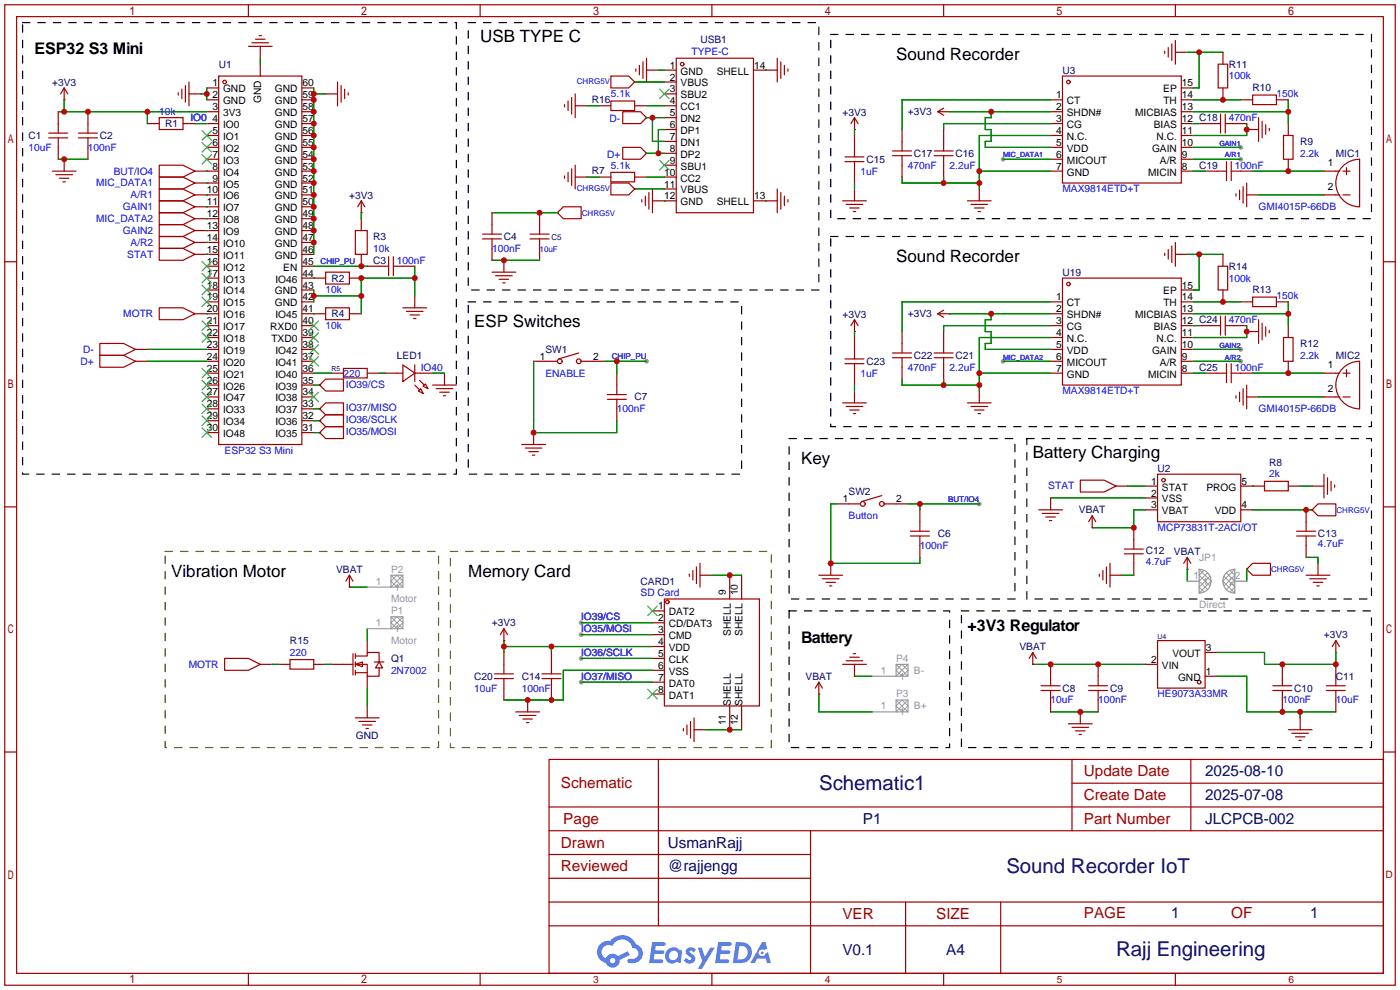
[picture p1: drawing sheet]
<svg xmlns="http://www.w3.org/2000/svg" width="299mm" height="212mm" viewBox="0 0 299 212" stroke-linecap="round" stroke-linejoin="round" font-family="sans-serif">
<g fill="#999">
<circle cx="265.2" cy="31.5" r=".51"/>
<circle cx="265.2" cy="34" r=".51"/>
<circle cx="214.4" cy="34" r=".51"/>
<circle cx="265.2" cy="74.7" r=".51"/>
<circle cx="265.2" cy="77.2" r=".51"/>
<circle cx="214.4" cy="77.2" r=".51"/>
<circle cx="124.2" cy="135.6" r=".51"/>
<circle cx="124.2" cy="140.7" r=".51"/>
<circle cx="124.2" cy="145.8" r=".51"/>
<circle cx="124.2" cy="133.1" r=".51"/>
<circle cx="138.2" cy="77.2" r=".51"/>
<circle cx="209.3" cy="107.7" r=".51"/>
</g>
<g fill="none" stroke="#a10000" stroke-width=".25">
<path d="M1 1h297.2v209.6h-297.2zM3.6 3.6h292.1v204.4h-292.1zM53.1 1v2.6M102.6 1v2.6M152.1 1v2.6M201.7 1v2.6M251.2 1v2.6M1 55.9h2.6M295.7 55.9h2.5M1 108.3h2.6M295.7 108.3h2.5M1 160.7h2.6"/>
<path d="M117.3 162.3h178.4v45.7h-178.4zM117.3 177.5h178.4M117.3 172.5h178.4M140.7 162.3v35.6M173.2 177.5v30.5M229.1 162.3v15.2M229.1 167.4h66.6M254.5 162.3v15.2M295.7 160.7h2.5M117.3 182.6h55.9M117.3 197.9h178.4M117.3 192.8h178.4"/>
<path d="M117.3 187.7h55.9M193.5 192.8v15.2M213.9 192.8v15.2M53.1 208v2.6M102.6 208v2.6M152.1 208v2.6M201.7 208v2.6M251.2 208v2.6"/>
</g>
<g fill="#5487ff">
<path d="M146.9 202.7a1.3 1.3 0 0 1 1.8 .3l-.4 .6a.54 .54 0 0 0-.9-.2l.1 .2a1.34 1.34 0 0 1 1 1.8 1.47 1.47 0 0 1-2.4-.1l.5-.6 .8 .5a.31 .31 0 0 0 .4-.3 .31 .31 0 0 0-.3-.4 1.12 1.12 0 0 1-.6-1.8z"/>
<path d="M149.1 202.5h.9l.6 2 1.2-2h.9l-2.7 4.6h-.9l1-1.7z"/>
<path d="M139.4 201.4h1.6a1.31 1.31 0 0 1 1.2 .2 .4 .4 0 0 1-.3 .5l-1.8 .1-.1 .9h1.6a.4 .4 0 0 1 .4 .4 .4 .4 0 0 1-.4 .4h-1.7l-.2 1.2h1.4a.46 .46 0 0 1 .5 0 .46 .46 0 0 1 .1 .5l-.3 .2h-2.7z"/>
<path d="M153.5 201.4h1.6a1.32 1.32 0 0 1 1.2 .2 .39 .39 0 0 1-.3 .5l-1.8 .1-.1 .9h1.7a.4 .4 0 0 1 .3 .4 .4 .4 0 0 1-.4 .4h-1.7l-.2 1.2h1.4a.46 .46 0 0 1 .5 0 .46 .46 0 0 1 .1 .5l-.3 .2h-2.7z"/>
<path d="M162.9 201.4h.7l.4 1.3-.7 .4a.75 .75 0 0 0-1.1 .3 .75 .75 0 0 0 .5 1 .75 .75 0 0 0 .9-.7l.5-.2 .7 2.3h-.9l-.2-.9h-1.9l-.5 .9h-.9z"/>
<path d="M157.3 201.4l-.7 4.4h1.5a2.27 2.27 0 0 0 2.6-2.2 2.27 2.27 0 0 0-2.7-2.2zM158 202.1a1.5 1.5 0 0 1 1.8 1.6 1.5 1.5 0 0 1-1.9 1.4h-.3z"/>
<path d="M142.7 203a1.6 1.6 0 0 0-.3 2.3 1.6 1.6 0 0 0 2.3 .2l.8 .3 .3-2.4-.2-.3-.4-.1a1.58 1.58 0 0 0-2.5 0zM143.3 203.5a.98 .98 0 0 1 1.6 .4 .98 .98 0 0 1-1.1 1.3 .94 .94 0 0 1-.8-.7 .94 .94 0 0 1 .3-1z"/>
<path d="M128.3 201.8a2.37 2.37 0 0 0 1.2 4 1.54 1.54 0 0 0 1.7 1 1.54 1.54 0 0 0 1.3-1.6l2.1-1.1-.5-.8-2 1a1.57 1.57 0 0 0-2.6 .5 1.5 1.5 0 0 1-.8-2.1 1.5 1.5 0 0 1 2.2-.5 2.23 2.23 0 0 1 2.3-1.4 2.23 2.23 0 0 1 2 1.8 1.16 1.16 0 0 1 1.2 1.1 1.16 1.16 0 0 1-1.1 1.2h-.6a.47 .47 0 0 0-.6 .4 .47 .47 0 0 0 .4 .5 2.17 2.17 0 0 0 2.5-.9 2.17 2.17 0 0 0-.3-2.7l-.8-.4a3.2 3.2 0 0 0-5.5-.7l-1.1 .1zM130.4 205.3a.58 .58 0 0 1 1.1 0 .58 .58 0 0 1-1.1 0z"/>
<circle cx="162.9" cy="203.6" r=".28"/>
</g>
<g fill="none" stroke="#a10000" stroke-width=".25">
<path d="M13.7 18.8l-.7 1.3M13.7 18.8v2.5M13.7 18.8l.8 1.3M38.1 19.8v.5M38.9 19.1v2M39.6 18.3v3.5M40.4 17.5v5.1M44.2 18.8h2.5M46.7 16.3h17.8v78.7h-17.8zM53.1 9.9h5.1M53.8 9.1h3.6M54.6 8.4h2"/>
<path d="M55.4 7.6h.5M55.6 9.9v2.5M55.6 13.7v2.6M64.5 18.8h2.6M72.1 17.5v5.1M72.9 18.3v3.5M73.7 19.1v2M74.4 19.8v.5M130.6 16.3h3.8l1.2 1.2-1.2 1.3h-3.8zM135.6 17.5h.1M135.9 14.7v.5M136.7 14v2"/>
<path d="M137.4 13.2v3.6M138.2 15h2.5M138.2 12.4v5.1M142 15h2.5M142 17.5h2.5M144.5 12.4h16.5v33.1h-16.5zM161 15h5.1M166.1 12.4v5.1M166.9 13.2v3.6M167.6 14v2M168.4 14.7v.5M227.1 16.3h25.4v22.8h-25.4z"/>
<path d="M248.9 10.9v.5M249.7 10.2v2M250.4 9.4v3.6M251.2 11.2h2.5M251.2 8.6v5.1M252.5 18.8h2.5M260.3 13.7h2.1v5.1h-2.1zM261.4 11.2v2.5M261.4 18.8v2.5M10.4 29.5h4.1M10.4 28.4h4.1M11.2 36.6h5.1"/>
<path d="M11.9 37.3h3.6M12.4 23.9v4.5M12.4 29.5v4.5M12.7 38.1h2M13.5 38.9h.5M13.7 21.3h.1M13.7 34v2.6M16.8 29.5h4M16.8 28.4h4M18.8 23.9v4.5M18.8 29.5v4.5M31.5 26.4h2.5"/>
<path d="M34 25.1h5.1v2.6h-5.1zM34 35.3h5.1l2.6 1.3-2.6 1.2h-5.1zM34 37.8h5.1l2.6 1.3-2.6 1.3h-5.1zM39.1 26.4h2.6M40.4 20.1h2.5M41.7 36.6h5M41.7 39.1h5M44.2 21.3h2.5M44.2 23.9h2.5M44.2 26.4h2.5M44.2 29h2.5M44.2 31.5h2.5"/>
<path d="M44.2 34h2.5M64.5 21.3h2.6M64.5 23.9h2.6M64.5 26.4h2.6M64.5 29h2.6M64.5 31.5h2.6M64.5 34h2.6M64.5 36.6h2.6M64.5 39.1h2.6M69.6 20.1h2.5M120.6 22.4v.5M120.6 37.6v.5"/>
<path d="M121.4 21.6v2M121.4 36.8v2.1M122.2 20.8v3.6M122.2 36.1v3.5M122.9 22.6h2.6M122.9 37.8h2.6M122.9 20.1v5M122.9 35.3v5.1M128 22.6h2.6M128 37.8h2.6M130.6 21.6h5v2h-5zM130.6 36.8h5v2.1h-5z"/>
<path d="M130.6 39.1h3.8l1.2 1.3-1.2 1.3h-3.8zM133.1 31.5h3.8l1.3 1.3-1.3 1.2h-3.8zM133.1 23.9h3.8l1.3 1.2-1.3 1.3h-3.8zM135.6 22.6h2.6M135.6 37.8h2.6M138.2 32.8h.1M138.2 25.1h.1M142 20.1h2.5M142 27.7h2.5M142 22.6h2.5M142 25.1h2.5M142 30.2h2.5"/>
<path d="M142 32.8h2.5M142 35.3h2.5M142 37.8h2.5M180.6 33.5h4.1M180.6 34.5h4.1M182.6 27.7h.1M182.6 25.1v2.6M182.6 29v4.5M182.6 34.5v4.6M182.6 25.1l-.7 1.3M182.6 25.1l.8 1.3M190.8 33.3h4"/>
<path d="M190.8 32.3h4M192.8 27.7v4.6M192.8 33.3v4.5M199.6 33.3h4.1M199.6 32.3h4.1M200.4 23.9h2.5M200.4 23.9l1.3 .7M201.7 23.1l-1.3 .8M201.7 27.7v4.6M201.7 33.3v4.5M202.9 23.9h.1M224.5 21.3h2.6"/>
<path d="M224.5 23.9h2.6M224.5 26.4h2.6M224.5 29h2.6M224.5 31.5h2.6M224.5 34h2.6M224.5 36.6h2.6M252.5 21.3h2.5M252.5 23.9h2.5M252.5 26.4h2.5M252.5 29h2.5M252.5 31.5h2.5M252.5 34h2.5"/>
<path d="M252.5 36.6h2.5M256.3 26.4h4.6M257.6 36.6h4.5M260.9 24.4v4M261.9 26.4h4.5M261.9 24.4v4M262.1 34.5v4.1M263.1 36.6h4.6M263.1 34.5v4.1M265.2 21.3h2.5M265.7 39.9v3.5M266.4 27.7h2.6"/>
<path d="M266.4 39.1v5.1M267.7 20.3h5.1v2.1h-5.1zM269 25.1v5.1M269.7 25.9v3.6M270.5 26.7v2M271.3 27.4v.5M272.8 21.3h2.5M274.3 29h2.1v5h-2.1zM275.3 26.4v2.6M275.3 34v2.6M283 36.6h3.3M287 36.6h1.5"/>
<path d="M287.3 35.2a5.1 5.1 0 0 1 3.3-1.2v10.2a5.1 5.1 0 0 1-4.8-3.3 5.1 5.1 0 0 1 1.5-5.7zM287.8 35.8v1.5M34 48h5.1l2.6 1.3-2.6 1.2h-5.1zM34 50.5h5.1l2.6 1.3-2.6 1.3h-5.1zM34 45.5h5.1l2.6 1.2-2.6 1.3h-5.1zM34 53.1h5.1l2.6 1.3-2.6 1.2h-5.1zM34 42.9h5.1l2.6 1.3-2.6 1.3h-5.1zM34 40.4h5.1l2.6 1.3-2.6 1.2h-5.1zM41.7 41.7h5M41.7 44.2h5M41.7 46.7h5M41.7 49.3h5"/>
<path d="M41.7 51.8h5M41.7 54.4h5M44.2 56.9h2.5M44.2 59.4h2.5M64.5 41.7h2.6M64.5 44.2h2.6M64.5 46.7h2.6M64.5 49.3h2.6M64.5 51.8h2.6M64.5 54.4h2.6M64.5 56.9h2.6M64.5 59.4h5.1"/>
<path d="M69.6 58.2h5.1v2.5h-5.1zM74.7 59.4h2.5M75.9 49.3h2.6v5.1h-2.6zM77.2 45.5h.1M77.2 42.9l-.7 1.3M77.2 42.9v2.6M77.2 46.7v2.6M77.2 54.4v2.5M77.2 42.9l.8 1.3M78.5 56.9h4.6M83.1 54.9v4M84.1 56.9h4.5"/>
<path d="M84.1 54.9v4M103.1 51.1h4.1M103.1 50h4.1M105.2 58.2h5M105.2 45.5v4.5M105.2 51.1v4.5M105.9 58.9h3.6M106.7 59.7h2M107.7 55.6v2.6M113.3 51.1h4M113.3 50h4M115.3 45.5v4.5"/>
<path d="M115.3 51.1v4.5M119.1 45.5l1.3-1.3h3.8v2.5h-3.8zM119.1 45.5h.1M135.6 40.4h.1M137.2 42.7v.5M137.9 41.9v2M138.7 41.1v3.6M139.4 42.9h5.1M139.4 40.4v5.1M142 40.4h2.5M161 42.9h5.1M166.1 40.4v5.1"/>
<path d="M166.9 41.1v3.6M167.6 41.9v2M168.4 42.7v.5M180.1 42.9h5.1M180.8 43.7h3.6M181.6 44.4h2M182.4 45.2h.5M182.6 40.4v2.5M206.8 42.9h5M207.5 43.7h3.6M208.3 44.4h2M209 45.2h.5"/>
<path d="M209.3 40.4v2.5M227.1 59.4h25.4v22.9h-25.4zM248.9 54.1v.5M249.7 53.3v2.1M250.4 52.6v3.5M251.2 54.4h2.5M251.2 51.8v5.1M260.3 56.9h2.1v5.1h-2.1zM261.4 54.4v2.5M264.2 41.4v.5M264.9 40.6v2.1M266.4 41.7h2.6"/>
<path d="M283 41.7h3.3M287 41.7h1.5M21.3 75.9h5.1l2.6 1.3-2.6 1.3h-5.1zM21.3 73.4h5.1l2.6 1.3-2.6 1.2h-5.1zM29 74.7h2.5M29 77.2h2.5M34 65.8h5.1l2.6 1.3-2.6 1.2h-5.1zM41.7 67.1h5M44.2 62h2.5M44.2 64.5h2.5M44.2 69.6h2.5M44.2 72.1h2.5"/>
<path d="M44.2 74.7h2.5M44.2 77.2h2.5M44.2 79.8h2.5M64.5 62h2.6M64.5 64.5h2.6M64.5 67.1h5.1M64.5 69.6h2.6M64.5 72.1h2.6M64.5 74.7h2.6M64.5 77.2h2.6M64.5 79.8h2.6M69.6 65.8h5.1v2.5h-5.1z"/>
<path d="M70.9 79.8h2.5M73.4 78.7h5.1v2.1h-5.1zM74.7 67.1h2.5M78.5 79.8h2.5M82.3 79.8h3.8M86.1 78l2.5 1.8-2.5 1.7zM86.1 65.8h5.1M86.9 66.5h3.5M87.6 67.3h2.1M88.4 68.1h.5M88.6 79.8h3.9M88.6 63.2v2.6"/>
<path d="M88.6 78v3.5M95 79.8v2.5M107.4 60.5h.5M114 77.2h5.1M123.7 75.4l-4.3 1.3M124.2 77.2h5.1M131.8 79.8v4.5M180.6 76.7h4.1M180.6 77.7h4.1M182.6 70.9h.1M182.6 68.3v2.6M182.6 72.1v4.6"/>
<path d="M182.6 77.7v4.6M182.6 68.3l-.7 1.3M182.6 68.3l.8 1.3M190.8 76.5h4M190.8 75.4h4M192.8 70.9v4.5M192.8 76.5v4.5M199.6 76.5h4.1M199.6 75.4h4.1M200.4 67.1h2.5M200.4 67.1l1.3 .7M201.7 70.9v4.5"/>
<path d="M201.7 76.5v4.5M201.7 66.3l-1.3 .8M202.9 67.1h.1M224.5 64.5h2.6M224.5 67.1h2.6M224.5 69.6h2.6M224.5 72.1h2.6M224.5 74.7h2.6M224.5 77.2h2.6M224.5 79.8h2.6M252.5 62h2.5M252.5 64.5h2.5"/>
<path d="M252.5 67.1h2.5M252.5 69.6h2.5M252.5 72.1h2.5M252.5 74.7h2.5M252.5 77.2h2.5M252.5 79.8h2.5M256.3 69.6h4.6M257.6 79.8h4.5M260.9 67.6v4M261.4 62v2.5M261.9 69.6h4.5M261.9 67.6v4"/>
<path d="M262.1 77.7v4.1M263.1 79.8h4.6M263.1 77.7v4.1M265.2 64.5h2.5M266.4 70.9h2.6M267.7 63.5h5.1v2h-5.1zM269 68.3v5.1M269.7 69.1v3.5M270.5 69.8v2.1M271.3 70.6v.5M272.8 64.5h2.5M274.3 72.1h2.1v5.1h-2.1z"/>
<path d="M275.3 69.6v2.5M275.3 77.2v2.6M283 79.8h3.3M287 79.8h1.5M287.3 78.4a5.1 5.1 0 0 1 3.3-1.2v10.2a5.1 5.1 0 0 1-4.8-3.4 5.1 5.1 0 0 1 1.5-5.6zM287.8 79v1.5M44.2 82.3h2.5M44.2 84.8h2.5M44.2 87.4h2.5M44.2 89.9h2.5M44.2 92.5h2.5M64.5 82.3h2.6"/>
<path d="M64.5 84.8h2.6M64.5 87.4h2.6M64.5 89.9h2.6M64.5 92.5h2.6M68.3 82.3l1.3-1.3h3.8v2.6h-3.8zM68.3 82.3h.1M68.3 92.5l1.3-1.3h3.8v2.5h-3.8zM68.3 92.5h.1M68.3 89.9l1.3-1.3h3.8v2.6h-3.8zM68.3 89.9h.1M68.3 87.4l1.3-1.3h3.8v2.5h-3.8zM68.3 87.4h.1"/>
<path d="M88.6 82.3l1.1 1M89.4 83.6l.5-.5 .5 1zM89.7 81.3l1 1M90.4 82.5l.5-.5 .5 1.1zM92.5 82.3h5M93.2 83.1h3.6M94 83.8h2M94.7 84.6h.5M111.5 95h5.1M112.3 95.8h3.5M113 96.5h2.1M113.8 97.3h.5"/>
<path d="M114 92.5v2.5M129.8 85.3h4.1M129.8 84.3h4.1M131.8 85.3v4.6M180.1 86.1h5.1M180.8 86.9h3.6M181.6 87.6h2M182.4 88.4h.5M182.6 83.6v2.5M206.8 86.1h5M207.5 86.9h3.6M208.3 87.6h2"/>
<path d="M209 88.4h.5M209.3 83.6v2.5M264.2 84.6v.5M264.9 83.8v2.1M265.7 83.1v3.5M266.4 84.8h2.6M266.4 82.3v5.1M283 84.8h3.3M287 84.8h1.5M178.8 107.7h5.1M188.5 105.9l-4.4 1.3M189 107.7h5.1"/>
<path d="M194.6 114.6h4M194.6 113.5h4M196.6 109v4.5M196.6 114.6v4.5M222 109h5.1M222.8 109.7h3.5M223.5 110.5h2.1M224.3 111.3h.5M224.5 106.4v2.6M230.9 102.6h5.1l2.5 1.3-2.5 1.3h-5.1zM233.4 112.8h.1M233.4 110.2l-.7 1.3"/>
<path d="M233.4 110.2v2.6M233.4 110.2l.8 1.3M238.5 103.9h2.5M240.3 118.4h4M240.3 117.3h4M242.3 112.8v4.5M242.3 118.4v4.5M244.9 103.9h2.5M244.9 106.4h2.5M244.9 109h2.5M247.4 101.3h17.8v10.2h-17.8zM253.7 119.1l-.7 1.3"/>
<path d="M253.7 119.1v2.6M253.7 119.1l.8 1.3M265.2 103.9h5.1M265.2 109h2.5M270.3 102.9h5v2h-5zM275.3 103.9h2.6M277.1 114.6h4.1M277.1 113.5h4.1M279.1 109v4.5M279.1 114.6v4.5M280.4 109h.1M280.4 103.9h2.6"/>
<path d="M281.7 107.7h3.8v2.5h-3.8l-1.3-1.2zM283 101.3v5.1M283.7 102.1v3.6M284.5 102.9v2M285.2 103.6v.5M74.7 125.5h.1M74.7 122.9l-.8 1.3M74.7 122.9v2.6M74.7 122.9l.7 1.3M75.4 139.7v4.6M75.9 139.7v1M78.5 136.9v2.5"/>
<path d="M107.7 136.9h.1M107.7 134.4v2.5M107.7 139.4v4.6M107.7 134.4l-.8 1.2M107.7 134.4l.8 1.2M117.9 139.4v4.6M139.4 130.6h2.6M139.4 133.1h2.6M139.4 135.6h2.6M139.4 138.2h2.6M142 128h20.3v22.9h-20.3zM147.3 122.7v.5"/>
<path d="M148.1 121.9v2.1M148.8 121.2v3.5M149.6 122.9h2.5M149.6 120.4v5.1M156 122.9v5.1M158.5 122.9v5.1M175 122.9h5.1M175.8 123.7h3.5M176.5 124.5h2.1M177.3 125.2h.5M177.5 120.4v2.5M182.4 139.7h.5"/>
<path d="M220.7 139.4l-.7 1.3M220.7 139.4v2.6M220.7 139.4l.8 1.3M234.9 122.7v.5M235.7 121.9v2.1M236.5 121.2v3.5M237.2 122.9h2.6M237.2 120.4v5.1M247.4 136.9h10.2v10.2h-10.2zM253.7 121.7h.1M257.6 139.4h2.5M266.4 121.7h.1"/>
<path d="M267.7 120.4h3.8v2.5h-3.8l-1.3-1.2zM279.1 122.9h5.1M279.9 123.7h3.6M280.7 124.5h2M281.4 125.2h.5M281.7 120.4v2.5M285.5 139.4h.1M285.5 136.9l-.8 1.3M285.5 136.9v2.5M285.5 136.9l.8 1.3M48 140.7h5.1l2.5 1.3-2.5 1.3h-5.1zM55.6 142h2.6"/>
<path d="M59.4 142h2.6M62 141h5.1v2h-5.1zM67.1 142h2.5M70.9 142h4.5M75.9 142l1.6-.5v1zM75.9 140.2h2.6v-.8h2.5v2.1M75.9 142h2.6v2.5h2.5v-1.8M75.9 143.8h2.6M75.9 141.5v1M75.9 143.3v1M75.9 153.4h5.1M76.7 154.2h3.6"/>
<path d="M77.5 154.9h2M78.2 155.7h.5M78.5 144.5v2.6M78.5 150.9v2.5M80 141.5h2M81 141.5l.8 1.2h-1.5zM105.7 144h4M105.7 145h4M107.7 145v4.6M110.2 152.1h5.1M111 152.9h3.6M111.8 153.7h2"/>
<path d="M112.5 154.4h.5M112.8 149.6v2.5M115.8 144h4.1M115.8 145h4.1M117.9 145v4.6M139.4 140.7h2.6M139.4 143.3h2.6M139.4 145.8h2.6M139.4 148.3h2.6M146 155.7v.5M146.8 154.9v2.1M147.6 154.2v3.5"/>
<path d="M148.3 156h2.6M148.3 153.4v5.1M156 150.9v5.1M158.5 150.9v5.1M175 148.3h.1M175 145.8l-.8 1.3M175 145.8v2.5M175 145.8l.8 1.3M180.1 142h5.1M180.8 141.2h3.6M181.6 140.5h2M182.6 142v2.5"/>
<path d="M220.7 142h.1M222.5 147.6h4.1M222.5 146.6h4.1M224.5 142v4.6M224.5 147.6v4.5M228.3 154.7h5.1M229.1 155.4h3.6M229.9 156.2h2M230.6 157h.5M230.9 152.1v2.6M232.7 147.6h4M232.7 146.6h4"/>
<path d="M234.7 142v4.6M234.7 147.6v4.5M244.9 142h2.5M257.6 144.5h2.5M272 147.6h4.1M272 146.6h4.1M274.1 142v4.6M274.1 147.6v4.5M275.3 156h5.1M276.1 156.7h3.6M276.9 157.5h2M277.6 158.2h.5"/>
<path d="M277.9 153.4v2.6M283.5 147.6h4M283.5 146.6h4M285.5 142v4.6M285.5 147.6v4.5"/>
<circle cx="48" cy="17.5" r=".38"/>
<circle cx="145.8" cy="13.7" r=".38"/>
<circle cx="228.3" cy="17.5" r=".38"/>
<circle cx="119.6" cy="77.2" r=".51"/>
<circle cx="123.7" cy="77.2" r=".51"/>
<circle cx="228.3" cy="60.7" r=".38"/>
<circle cx="184.4" cy="107.7" r=".51"/>
<circle cx="188.5" cy="107.7" r=".51"/>
<circle cx="248.7" cy="102.6" r=".38"/>
<circle cx="142.6" cy="128.7" r=".38"/>
<circle cx="256.3" cy="145.8" r=".38"/>
</g>
<g fill="none" stroke="#3c3" stroke-width=".25">
<path d="M141 19.1l2 2M143 19.1l-2 2M43.2 27.9l2 2.1M43.2 30.5l2 2M43.2 33l2 2.1M45.2 27.9l-2 2.1M45.2 30.5l-2 2M45.2 33l-2 2.1M141 34.3l2 2M143 34.3l-2 2M43.2 55.9l2 2M43.2 58.4l2 2.1"/>
<path d="M45.2 55.9l-2 2M45.2 58.4l-2 2.1M43.2 61l2 2M43.2 63.5l2 2M43.2 68.6l2 2M43.2 71.1l2 2.1M43.2 78.7l2 2.1M45.2 61l-2 2M45.2 63.5l-2 2M45.2 68.6l-2 2M45.2 71.1l-2 2.1M45.2 78.7l-2 2.1"/>
<path d="M66 76.2l2.1 2M66 73.7l2.1 2M66 71.1l2.1 2.1M66 68.6l2.1 2M68.1 68.6l-2.1 2M68.1 76.2l-2.1 2M68.1 73.7l-2.1 2M68.1 71.1l-2.1 2.1M43.2 81.3l2 2M43.2 83.8l2 2.1M43.2 86.4l2 2M43.2 88.9l2 2"/>
<path d="M43.2 91.4l2 2.1M45.2 81.3l-2 2M45.2 83.8l-2 2.1M45.2 86.4l-2 2M45.2 88.9l-2 2M45.2 91.4l-2 2.1M66 83.8l2.1 2.1M68.1 83.8l-2.1 2.1M138.4 129.5l2.1 2.1M140.5 129.5l-2.1 2.1M138.4 147.3l2.1 2.1M140.5 147.3l-2.1 2.1"/>
</g>
<g fill="none" stroke="#008700" stroke-width=".25">
<path d="M44.2 18.8v2.5M55.6 12.4v1.3M67.1 18.8v35.6M135.6 17.5h6.4M140.7 15h1.3M163.6 15h.1M253.7 11.2h7.7M256.3 11.2v7.6h-1.3M12.4 23.9h31.8M12.4 34h6.4M13.7 21.3v2.6M31.5 23.9v2.5"/>
<path d="M41.7 26.4h2.5M42.9 20.1h1.3M44.2 36.6h.1M44.2 39.1h.1M67.1 20.1h2.5M125.5 22.6h2.5M125.5 37.8h2.5M138.2 25.1h3.8M138.2 32.8h3.8M138.2 22.6h3.8M138.2 37.8h3.8M139.4 25.1v5.1h2.6"/>
<path d="M142 27.7h-1.3v5.1M182.6 27.7v1.3M182.6 39.1v1.3M192.8 37.8v1.3h16.5M201.7 37.8v1.3M202.9 23.9h21.6M209.3 36.6h15.2M211.8 23.9v1.2h-1.2v2.6h1.2v2.5h-1.2v1.3h13.9M214.4 34h10.1M224.5 26.4h-22.8v1.3M224.5 29h-15.2v11.4M224.5 21.3h-31.7v6.4"/>
<path d="M255 23.9h20.3M255 34h10.2M255 26.4h1.3M255 36.6h2.6M255 31.5h10.2M255 21.3h10.2M266.4 26.4v2.6h-11.4M267.7 36.6h15.3M275.3 21.3v5.1M44.2 51.8h.1M44.2 49.3h.1M44.2 46.7h.1"/>
<path d="M44.2 54.4h.1M44.2 41.7h.1M44.2 44.2h.1M67.1 59.4h.1M67.1 56.9h11.4M77.2 45.5v1.2M88.6 59.4h-11.4v7.7M88.6 56.9v6.3M105.2 45.5h13.9M105.2 55.6h10.1M135.6 40.4h6.4M142 42.9h.1"/>
<path d="M163.6 42.9h.1M253.7 54.4h7.7M256.3 54.4v7.6h-1.3M269 41.7h14M31.5 77.2h12.7M31.5 74.7h12.7M44.2 67.1h.1M67.1 67.1h.1M67.1 62v2.5M67.1 63.2h10.1M67.1 79.8h3.8M81 79.8h1.3"/>
<path d="M92.5 79.8h2.5M114 77.2v15.3h17.8v-2.6M129.3 77.2h8.9M131.8 77.2v2.6M182.6 70.9v1.2M202.9 67.1h21.6M209.3 79.8h15.2M211.8 67.1v1.2h-1.2v2.6h1.2v2.5h-1.2v1.3h13.9M214.4 77.2h10.1M224.5 72.1h-15.2v11.5M224.5 69.6h-22.8v1.3M224.5 64.5h-31.7v6.4"/>
<path d="M255 77.2h10.2M255 74.7h10.2M255 79.8h2.6M255 67.1h20.3M255 69.6h1.3M255 64.5h10.2M266.4 69.6v2.5h-11.4M267.7 79.8h15.3M275.3 64.5v5.1M67.1 92.5h1.2M67.1 89.9h1.2M67.1 87.4h1.2"/>
<path d="M67.1 82.3h1.2M182.6 82.3v1.3M192.8 81v1.3h16.5M201.7 81v1.3M269 84.8h14M178.8 107.7h-1.3v12.7h19.1v-1.3M194.1 107.7h15.2M196.6 107.7v1.3M224.5 106.4h20.4M241 103.9h3.9M244.9 109h-2.6v3.8h-8.9M267.7 103.9h.1"/>
<path d="M267.7 109h12.7M277.9 103.9h2.5M279.1 119.1h2.6v1.3M74.7 125.5h3.8M78.5 134.4v2.5M107.7 138.2h31.7M107.7 136.9v2.5M117.9 138.2v1.2M124.2 135.6h15.2M124.2 133.1h15.2M152.1 122.9h6.4M239.8 122.9h2.5"/>
<path d="M253.7 121.7v2.5M260.1 139.4h10.2v2.6h15.2v-2.6M266.4 121.7v2.5M58.2 142h1.2M69.6 142h1.3M78.5 147.1v3.8M124.2 140.7h15.2M124.2 145.8h15.2M139.4 143.3h-19v6.3h-12.7M150.9 156h7.6M175 148.3v3.8h11.4M182.6 144.5h3.8"/>
<path d="M220.7 142h24.2M224.5 152.1h10.2M260.1 144.5h6.3v7.6h19.1M277.9 152.1v1.3"/>
</g>
<path d="M4.8 4.8h92.7v96.5h-92.7zM100.1 4.8h74.9v57.2h-74.9zM177.5 7.4h115.6v39.3h-115.6zM177.5 50.5h115.6v40.7h-115.6zM100.1 64.5h58.4v36.8h-58.4zM168.7 93.7h48.2v34.3h-48.2zM219.5 93.7h73.6v34.3h-73.6zM168.7 130.6h34.2v29.2h-34.2zM205.5 130.6h87.6v29.2h-87.6z" fill="none" stroke="#000" stroke-width=".25" stroke-dasharray="1.5 1.8"/>
<path d="M35.3 117.9h58.4v41.9h-58.4zM96.3 117.9h68.5v41.9h-68.5z" fill="none" stroke="#660" stroke-width=".25" stroke-dasharray="1.5 1.8"/>
<g fill="none" stroke="#999" stroke-width=".21">
<path d="M83.6 131.8l2.5 2.6M83.6 122.9l2.5 2.6M84.8 131.8l1.3 1.3-1.3 1.3-1.2-1.3zM84.8 122.9l1.3 1.3-1.3 1.3-1.2-1.3zM86.1 131.8l-2.5 2.6M86.1 122.9l-2.5 2.6M256.3 121.7l2.5 2.5-2.5 2.5M257.3 121.9l-1 1 2.3 2.4M258.1 122.4l-1.8 1.8 1.8 1.8M258.6 123.2l-2.3 2.3 1 1M261.6 123.2l2.3 2.3-1 1M262.1 122.4l1.8 1.8-1.8 1.8"/>
<path d="M262.9 121.9l1 1-2.3 2.4M263.9 121.7l-2.5 2.5 2.5 2.5M191.5 149.6l2.6 2.5M191.5 142l2.6 2.5M192.8 149.6l1.3 1.3-1.3 1.2-1.3-1.2zM192.8 142l1.3 1.3-1.3 1.2-1.3-1.2zM194.1 149.6l-2.6 2.5M194.1 142l-2.6 2.5"/>
</g>
<path d="M78.5 134.4h5.1M78.5 125.5h5.1M83.6 131.8h2.5v2.6h-2.5zM83.6 122.9h2.5v2.6h-2.5zM253.7 124.2h2.6M256.3 121.7a2.54 2.54 0 0 1 2.5 2.5 2.54 2.54 0 0 1-2.5 2.5zM262.3 122.2l1-.5h.6v5a2.54 2.54 0 0 1-2.4-1.7 2.54 2.54 0 0 1 .8-2.8zM263.9 124.2h2.5M186.4 152.1h5.1M186.4 144.5h5.1M191.5 149.6h2.6v2.5h-2.6zM191.5 142h2.6v2.5h-2.6z" fill="none" stroke="#999" stroke-width=".25"/>
<g fill="#c00">
<circle cx="67.1" cy="51.8" r=".63"/>
<circle cx="67.1" cy="49.3" r=".63"/>
<circle cx="67.1" cy="46.7" r=".63"/>
<circle cx="67.1" cy="44.2" r=".63"/>
<circle cx="67.1" cy="41.7" r=".63"/>
<circle cx="67.1" cy="39.1" r=".63"/>
<circle cx="67.1" cy="36.6" r=".63"/>
<circle cx="67.1" cy="34" r=".63"/>
<circle cx="67.1" cy="31.5" r=".63"/>
<circle cx="67.1" cy="29" r=".63"/>
<circle cx="67.1" cy="26.4" r=".63"/>
<circle cx="67.1" cy="23.9" r=".63"/>
<circle cx="67.1" cy="21.3" r=".63"/>
<circle cx="67.1" cy="20.1" r=".63"/>
<circle cx="44.2" cy="20.1" r=".63"/>
<circle cx="31.5" cy="23.9" r=".63"/>
<circle cx="18.8" cy="23.9" r=".63"/>
<circle cx="13.7" cy="23.9" r=".63"/>
<circle cx="13.7" cy="34" r=".63"/>
<circle cx="77.2" cy="56.9" r=".63"/>
<circle cx="67.1" cy="63.2" r=".63"/>
<circle cx="77.2" cy="63.2" r=".63"/>
<circle cx="77.2" cy="59.4" r=".63"/>
<circle cx="88.6" cy="59.4" r=".63"/>
<circle cx="279.1" cy="109" r=".63"/>
<circle cx="242.3" cy="112.8" r=".63"/>
<circle cx="285.5" cy="142" r=".63"/>
<circle cx="274.1" cy="142" r=".63"/>
<circle cx="277.9" cy="152.1" r=".63"/>
<circle cx="274.1" cy="152.1" r=".63"/>
<circle cx="230.9" cy="152.1" r=".63"/>
<circle cx="234.7" cy="142" r=".63"/>
<circle cx="224.5" cy="142" r=".63"/>
<circle cx="256.3" cy="11.2" r=".63"/>
<circle cx="266.4" cy="27.7" r=".63"/>
<circle cx="209.3" cy="36.6" r=".63"/>
<circle cx="209.3" cy="39.1" r=".63"/>
<circle cx="201.7" cy="39.1" r=".63"/>
<circle cx="115.3" cy="45.5" r=".63"/>
<circle cx="107.7" cy="55.6" r=".63"/>
<circle cx="211.8" cy="23.9" r=".63"/>
<circle cx="275.3" cy="36.6" r=".63"/>
<circle cx="275.3" cy="23.9" r=".63"/>
<circle cx="261.4" cy="21.3" r=".63"/>
<circle cx="256.3" cy="54.4" r=".63"/>
<circle cx="266.4" cy="70.9" r=".63"/>
<circle cx="209.3" cy="79.8" r=".63"/>
<circle cx="209.3" cy="82.3" r=".63"/>
<circle cx="201.7" cy="82.3" r=".63"/>
<circle cx="211.8" cy="67.1" r=".63"/>
<circle cx="275.3" cy="79.8" r=".63"/>
<circle cx="275.3" cy="67.1" r=".63"/>
<circle cx="261.4" cy="64.5" r=".63"/>
<circle cx="112.8" cy="149.6" r=".63"/>
<circle cx="117.9" cy="149.6" r=".63"/>
<circle cx="117.9" cy="138.2" r=".63"/>
<circle cx="107.7" cy="138.2" r=".63"/>
<circle cx="156" cy="156" r=".63"/>
<circle cx="156" cy="122.9" r=".63"/>
<circle cx="114" cy="92.5" r=".63"/>
<circle cx="131.8" cy="77.2" r=".63"/>
<circle cx="177.5" cy="120.4" r=".63"/>
<circle cx="196.6" cy="107.7" r=".63"/>
<circle cx="139.4" cy="25.1" r=".63"/>
<circle cx="140.7" cy="32.8" r=".63"/>
</g>
<g font-size="4.4" fill="#000080">
<text x="175.1" y="168.8">Schematic1</text>
<text x="215.1" y="186.6">Sound Recorder IoT</text>
<text x="238.5" y="204.4">Rajj Engineering</text>
</g>
<g font-size="3.6">
<text x="102.6" y="9">USB TYPE C</text>
<text x="191.5" y="12.8">Sound Recorder</text>
<text x="191.5" y="56">Sound Recorder</text>
<text x="101.3" y="70">ESP Switches</text>
<text x="171.2" y="99.2">Key</text>
<text x="220.7" y="97.9">Battery Charging</text>
<text x="36.6" y="123.3">Vibration Motor</text>
<text x="100.1" y="123.3">Memory Card</text>
</g>
<g font-size="3.4">
<text x="7.4" y="11.6">ESP32 S3 Mini</text>
<text x="171.2" y="137.3">Battery</text>
<text x="206.8" y="134.8">+3V3 Regulator</text>
</g>
<g font-size="3.3" fill="#a00000">
<text x="231.6" y="165.9">Update Date</text>
<text x="119.9" y="168.5">Schematic</text>
<text x="231.6" y="171">Create Date</text>
<text x="120.4" y="176.1">Page</text>
<text x="231.6" y="176.1">Part Number</text>
<text x="119.9" y="181.2">Drawn</text>
<text x="119.9" y="186.3">Reviewed</text>
<text x="180" y="196.4">VER</text>
<text x="200.1" y="196.4">SIZE</text>
<text x="231.6" y="196.2">PAGE</text>
<text x="263.1" y="196.2">OF</text>
</g>
<g font-size="3.3" fill="#000080">
<text x="257.6" y="165.9">2025-08-10</text>
<text x="257.6" y="171">2025-07-08</text>
<text x="184.4" y="176.1">P1</text>
<text x="257.6" y="176.1">JLCPCB-002</text>
<text x="142.7" y="181.2">UsmanRajj</text>
<text x="142.7" y="186.3">@rajjengg</text>
<text x="250.3" y="196.2">1</text>
<text x="280" y="196.2">1</text>
<text x="180" y="204">V0.1</text>
<text x="202.2" y="204">A4</text>
</g>
<g font-size="2.2" fill="#00f">
<text x="147.8" y="11.8">TYPE-C</text>
<text x="262.6" y="17">100k</text>
<text x="130.6" y="20.8">5.1k</text>
<text x="272.8" y="20.8">150k</text>
<text x="34" y="24.6">10k</text>
<text x="40.7" y="25.9">IO0</text>
<text x="130.3" y="26.1">D-</text>
<text x="262.6" y="25.9">470nF</text>
<text x="6.1" y="32.2">10uF</text>
<text x="18.8" y="32.2">100nF</text>
<text x="129.7" y="33.7">D+</text>
<text x="277.9" y="33.5">2.2k</text>
<text x="20.5" y="39.8">MIC_DATA1</text>
<text x="24.3" y="37.3">BUT/IO4</text>
<text x="130.6" y="36">5.1k</text>
<text x="183.9" y="37.3">1uF</text>
<text x="194.1" y="36">470nF</text>
<text x="202.9" y="36">2.2uF</text>
<text x="227.1" y="41.1">MAX9814ETD+T</text>
<text x="263.9" y="36">100nF</text>
<text x="20.5" y="47.5">MIC_DATA2</text>
<text x="26.2" y="44.9">GAIN1</text>
<text x="27.9" y="42.4">A/R1</text>
<text x="269" y="44.9">GMI4015P-66DB</text>
<text x="26.2" y="50">GAIN2</text>
<text x="27.9" y="52.5">A/R2</text>
<text x="79.8" y="53.8">10k</text>
<text x="105.2" y="53.8">100nF</text>
<text x="27.2" y="55.1">STAT</text>
<text x="84.8" y="56.4">100nF</text>
<text x="69.6" y="62.7">10k</text>
<text x="262.6" y="60.2">100k</text>
<text x="272.8" y="64">150k</text>
<text x="26.4" y="67.8">MOTR</text>
<text x="69.6" y="70.3">10k</text>
<text x="262.6" y="69.1">470nF</text>
<text x="17.2" y="77.9">D+</text>
<text x="17.8" y="75.4">D-</text>
<text x="277.9" y="76.7">2.2k</text>
<text x="73.4" y="80.5">220</text>
<text x="73.9" y="82.8">IO39/CS</text>
<text x="89.9" y="79.2">IO40</text>
<text x="116.6" y="80.5">ENABLE</text>
<text x="183.9" y="80.5">1uF</text>
<text x="194.1" y="79.2">470nF</text>
<text x="202.9" y="79.2">2.2uF</text>
<text x="263.9" y="79.2">100nF</text>
<text x="73.9" y="87.9">IO37/MISO</text>
<text x="131.8" y="88.1">100nF</text>
<text x="227.1" y="84.3">MAX9814ETD+T</text>
<text x="269" y="88.1">GMI4015P-66DB</text>
<text x="73.9" y="93">IO35/MOSI</text>
<text x="73.9" y="90.5">IO36/SCLK</text>
<text x="48" y="97">ESP32 S3 Mini</text>
<text x="271.3" y="101.9">2k</text>
<text x="224.1" y="104.6">STAT</text>
<text x="181.4" y="111">Button</text>
<text x="247.4" y="113.5">MCP73831T-2ACI/OT</text>
<text x="196.6" y="117.3">100nF</text>
<text x="281.7" y="116.9">4.7uF</text>
<text x="244.9" y="120.8">4.7uF</text>
<text x="136.9" y="127.5">SD Card</text>
<text x="124.2" y="135.1">IO35/MOSI</text>
<text x="124.2" y="132.6">IO39/CS</text>
<text x="40.3" y="142.7">MOTR</text>
<text x="62" y="140.2">220</text>
<text x="83.6" y="144">2N7002</text>
<text x="124.2" y="140.2">IO36/SCLK</text>
<text x="101.3" y="147.8">10uF</text>
<text x="111.5" y="147.8">100nF</text>
<text x="124.2" y="145.3">IO37/MISO</text>
<text x="247.4" y="149.1">HE9073A33MR</text>
<text x="224.5" y="150.3">10uF</text>
<text x="234.7" y="150.3">100nF</text>
<text x="274.1" y="150.3">100nF</text>
<text x="285.5" y="150.3">10uF</text>
</g>
<g font-size="2.2" fill="#000080">
<text x="149.7" y="9.2">USB1</text>
<text x="46.7" y="14.4">U1</text>
<text x="227.1" y="15.7">U3</text>
<text x="262.6" y="14.4">R11</text>
<text x="11.1" y="18.5">+3V3</text>
<text x="126.5" y="22">R16</text>
<text x="267.7" y="19.5">R10</text>
<text x="6.1" y="29.7">C1</text>
<text x="21.3" y="29.7">C2</text>
<text x="35.3" y="27.1">R1</text>
<text x="180.1" y="24.8">+3V3</text>
<text x="194" y="24.6">+3V3</text>
<text x="185.2" y="34.8">C15</text>
<text x="195.3" y="33.5">C17</text>
<text x="204.2" y="33.5">C16</text>
<text x="277.9" y="31">R9</text>
<text x="285.5" y="33.5">MIC1</text>
<text x="126.5" y="37.2">R7</text>
<text x="256.3" y="36">C19</text>
<text x="74.6" y="42.6">+3V3</text>
<text x="79.8" y="51.3">R3</text>
<text x="107.7" y="51.3">C4</text>
<text x="79.8" y="56.4">C3</text>
<text x="227.1" y="58.9">U19</text>
<text x="262.6" y="57.6">R14</text>
<text x="70.9" y="60.2">R2</text>
<text x="267.7" y="62.7">R13</text>
<text x="70.9" y="67.8">R4</text>
<text x="180.1" y="68">+3V3</text>
<text x="194" y="67.8">+3V3</text>
<text x="84.8" y="76.7">LED1</text>
<text x="116.6" y="75.4">SW1</text>
<text x="185.2" y="77.9">C23</text>
<text x="195.3" y="76.7">C22</text>
<text x="204.2" y="76.7">C21</text>
<text x="277.9" y="74.1">R12</text>
<text x="285.5" y="76.7">MIC2</text>
<text x="256.3" y="79.2">C25</text>
<text x="135.6" y="85.6">C7</text>
<text x="247.4" y="100.8">U2</text>
<text x="271.3" y="99.6">R8</text>
<text x="181.4" y="105.9">SW2</text>
<text x="230.6" y="109.7">VBAT</text>
<text x="200.4" y="114.8">C6</text>
<text x="244.9" y="118.5">C12</text>
<text x="250.9" y="118.6">VBAT</text>
<text x="281.7" y="114.7">C13</text>
<text x="71.8" y="122.4">VBAT</text>
<text x="136.9" y="124.9">CARD1</text>
<text x="62" y="137.6">R15</text>
<text x="105.1" y="133.8">+3V3</text>
<text x="282.9" y="136.4">+3V3</text>
<text x="83.6" y="141.4">Q1</text>
<text x="217.9" y="138.9">VBAT</text>
<text x="101.3" y="145.3">C20</text>
<text x="111.5" y="145.3">C14</text>
<text x="172.2" y="145.3">VBAT</text>
<text x="227.1" y="147.8">C8</text>
<text x="237.2" y="147.8">C9</text>
<text x="276.6" y="147.8">C10</text>
<text x="285.5" y="145.3">C11</text>
<text x="76.1" y="158">GND</text>
</g>
<g font-size="2.2">
<text x="143.2" y="14.7">1</text>
<text x="143.2" y="17.2">2</text>
<text x="145.5" y="15.9">GND</text>
<text x="153.2" y="15.9">SHELL</text>
<text x="161.2" y="14.7">14</text>
<text x="45.4" y="18.5">1</text>
<text x="45.4" y="21">2</text>
<text x="45.4" y="23.6">3</text>
<text x="47.7" y="19.8">GND</text>
<text x="47.7" y="22.3">GND</text>
<text x="55.8" y="22.1" transform="rotate(-90 55.8 22.1)">GND</text>
<text x="58.7" y="22.3">GND</text>
<text x="58.7" y="19.8">GND</text>
<text x="64.6" y="23.6">58</text>
<text x="64.6" y="21">59</text>
<text x="64.6" y="18.5">60</text>
<text x="143.2" y="19.8">3</text>
<text x="143.2" y="22.3">4</text>
<text x="145.5" y="18.5">VBUS</text>
<text x="145.5" y="21">SBU2</text>
<text x="145.5" y="23.6">CC1</text>
<text x="225.7" y="21">1</text>
<text x="225.7" y="23.6">2</text>
<text x="228" y="22.3">CT</text>
<text x="248.6" y="19.8">EP</text>
<text x="248.6" y="22.3">TH</text>
<text x="252.6" y="23.6">13</text>
<text x="252.6" y="21">14</text>
<text x="252.6" y="18.5">15</text>
<text x="45.4" y="26.1">4</text>
<text x="45.4" y="28.6">5</text>
<text x="47.7" y="24.8">3V3</text>
<text x="47.7" y="27.4">IO0</text>
<text x="47.7" y="29.9">IO1</text>
<text x="58.7" y="29.9">GND</text>
<text x="58.7" y="27.4">GND</text>
<text x="58.7" y="24.8">GND</text>
<text x="64.6" y="28.6">56</text>
<text x="64.6" y="26.1">57</text>
<text x="143.2" y="24.8">5</text>
<text x="143.2" y="27.4">6</text>
<text x="143.2" y="29.9">7</text>
<text x="145.5" y="26.1">DN2</text>
<text x="145.5" y="28.6">DP1</text>
<text x="225.7" y="26.1">3</text>
<text x="225.7" y="28.6">4</text>
<text x="228" y="24.8">SHDN#</text>
<text x="228" y="27.4">CG</text>
<text x="228" y="29.9">N.C.</text>
<text x="242.6" y="24.8">MICBIAS</text>
<text x="246.6" y="27.4">BIAS</text>
<text x="247.2" y="29.9">N.C.</text>
<text x="252.6" y="28.6">11</text>
<text x="252.6" y="26.1">12 C18</text>
<text x="45.4" y="31.2">6</text>
<text x="45.4" y="33.7">7</text>
<text x="47.7" y="32.5">IO2</text>
<text x="47.7" y="35">IO3</text>
<text x="58.7" y="35">GND</text>
<text x="58.7" y="32.5">GND</text>
<text x="64.6" y="33.7">54</text>
<text x="64.6" y="31.2">55</text>
<text x="143.2" y="32.5">8</text>
<text x="143.2" y="35">9</text>
<text x="145.5" y="31.2">DN1</text>
<text x="145.5" y="33.7">DP2</text>
<text x="225.7" y="31.2">5</text>
<text x="225.7" y="33.7">6</text>
<text x="228" y="32.5">VDD</text>
<text x="228" y="35">MICOUT</text>
<text x="246.2" y="32.5">GAIN</text>
<text x="247.9" y="35">A/R</text>
<text x="252.6" y="33.7">9</text>
<text x="252.6" y="31.2">10</text>
<text x="283.8" y="35.5">1</text>
<text x="44.2" y="41.3">10</text>
<text x="45.4" y="36.3">8</text>
<text x="45.4" y="38.8">9</text>
<text x="47.7" y="37.5">IO4</text>
<text x="47.7" y="40.1">IO5</text>
<text x="58.7" y="40.1">GND</text>
<text x="58.7" y="37.5">GND</text>
<text x="64.6" y="41.3">51</text>
<text x="64.6" y="38.8">52</text>
<text x="64.6" y="36.3">53</text>
<text x="142" y="37.5">10</text>
<text x="142" y="40.1">11</text>
<text x="145.5" y="36.3">SBU1</text>
<text x="145.5" y="38.8">CC2</text>
<text x="145.5" y="41.3">VBUS</text>
<text x="225.7" y="36.3">7</text>
<text x="228" y="37.5">GND</text>
<text x="245.4" y="37.5">MICIN</text>
<text x="252.6" y="36.3">8</text>
<text x="283.8" y="40.6">2</text>
<text x="44.2" y="43.9">11</text>
<text x="44.2" y="46.4">12</text>
<text x="47.7" y="42.6">IO6</text>
<text x="47.7" y="45.2">IO7</text>
<text x="47.7" y="47.7">IO8</text>
<text x="58.7" y="47.7">GND</text>
<text x="58.7" y="45.2">GND</text>
<text x="58.7" y="42.6">GND</text>
<text x="64.6" y="46.4">49</text>
<text x="64.6" y="43.9">50</text>
<text x="142" y="42.6">12</text>
<text x="145.5" y="43.9">GND</text>
<text x="153.2" y="43.9">SHELL</text>
<text x="161.2" y="42.6">13</text>
<text x="44.2" y="49">13</text>
<text x="44.2" y="51.5">14</text>
<text x="47.7" y="50.2">IO9</text>
<text x="47.7" y="52.8">IO10</text>
<text x="58.7" y="52.8">GND</text>
<text x="58.7" y="50.2">GND</text>
<text x="64.6" y="51.5">47</text>
<text x="64.6" y="49">48</text>
<text x="44.2" y="54">15</text>
<text x="44.2" y="56.6">16</text>
<text x="44.2" y="59.1">17</text>
<text x="47.7" y="55.3">IO11</text>
<text x="47.7" y="57.9">IO12</text>
<text x="58.7" y="55.3">GND</text>
<text x="60.6" y="57.9">EN</text>
<text x="64.6" y="59.1">44</text>
<text x="64.6" y="56.6">45</text>
<text x="64.6" y="54">46</text>
<text x="44.2" y="61.7">18</text>
<text x="44.2" y="64.2">19</text>
<text x="47.7" y="60.4">IO13</text>
<text x="47.7" y="62.9">IO14</text>
<text x="47.7" y="65.5">IO15</text>
<text x="58.7" y="65.5">GND</text>
<text x="58.7" y="62.9">GND</text>
<text x="58.9" y="60.4">IO46</text>
<text x="64.6" y="64.2">42</text>
<text x="64.6" y="61.7">43</text>
<text x="225.7" y="64.2">1</text>
<text x="228" y="65.5">CT</text>
<text x="248.6" y="62.9">EP</text>
<text x="248.6" y="65.5">TH</text>
<text x="252.6" y="64.2">14</text>
<text x="252.6" y="61.7">15</text>
<text x="44.2" y="66.7">20</text>
<text x="44.2" y="69.3">21</text>
<text x="44.2" y="71.8">22</text>
<text x="47.7" y="68">IO16</text>
<text x="47.7" y="70.6">IO17</text>
<text x="57.8" y="70.6">RXD0</text>
<text x="58.9" y="68">IO45</text>
<text x="64.6" y="71.8">39</text>
<text x="64.6" y="69.3">40</text>
<text x="64.6" y="66.7">41</text>
<text x="225.7" y="66.7">2</text>
<text x="225.7" y="69.3">3</text>
<text x="225.7" y="71.8">4</text>
<text x="228" y="68">SHDN#</text>
<text x="228" y="70.6">CG</text>
<text x="242.6" y="68">MICBIAS</text>
<text x="246.6" y="70.6">BIAS</text>
<text x="252.6" y="71.8">11</text>
<text x="252.6" y="69.3">12 C24</text>
<text x="252.6" y="66.7">13</text>
<text x="44.2" y="74.4">23</text>
<text x="44.2" y="76.9">24</text>
<text x="47.7" y="73.1">IO18</text>
<text x="47.7" y="75.6">IO19</text>
<text x="58" y="73.1">TXD0</text>
<text x="58.9" y="75.6">IO42</text>
<text x="64.6" y="76.9">37</text>
<text x="64.6" y="74.4">38</text>
<text x="115.4" y="76.9">1</text>
<text x="126.7" y="76.9">2</text>
<text x="225.7" y="74.4">5</text>
<text x="225.7" y="76.9">6</text>
<text x="228" y="73.1">N.C.</text>
<text x="228" y="75.6">VDD</text>
<text x="246.2" y="75.6">GAIN</text>
<text x="247.2" y="73.1">N.C.</text>
<text x="252.6" y="76.9">9</text>
<text x="252.6" y="74.4">10</text>
<text x="44.2" y="79.4">25</text>
<text x="44.2" y="82">26</text>
<text x="47.7" y="78.2">IO20</text>
<text x="47.7" y="80.7">IO21</text>
<text x="47.7" y="83.3">IO26</text>
<text x="58.9" y="83.3">IO39</text>
<text x="58.9" y="80.7">IO40</text>
<text x="58.9" y="78.2">IO41</text>
<text x="64.6" y="82">35</text>
<text x="64.6" y="79.4">36</text>
<text x="225.7" y="79.4">7</text>
<text x="228" y="78.2">MICOUT</text>
<text x="228" y="80.7">GND</text>
<text x="245.4" y="80.7">MICIN</text>
<text x="247.9" y="78.2">A/R</text>
<text x="252.6" y="79.4">8</text>
<text x="283.8" y="78.7">1</text>
<text x="283.8" y="83.8">2</text>
<text x="44.2" y="84.5">27</text>
<text x="44.2" y="87.1">28</text>
<text x="44.2" y="89.6">29</text>
<text x="47.7" y="85.8">IO47</text>
<text x="47.7" y="88.3">IO33</text>
<text x="58.9" y="88.3">IO37</text>
<text x="58.9" y="85.8">IO38</text>
<text x="64.6" y="89.6">32</text>
<text x="64.6" y="87.1">33</text>
<text x="64.6" y="84.5">34</text>
<text x="44.2" y="92.1">30</text>
<text x="47.7" y="90.9">IO34</text>
<text x="47.7" y="93.4">IO48</text>
<text x="58.9" y="93.4">IO35</text>
<text x="58.9" y="90.9">IO36</text>
<text x="64.6" y="92.1">31</text>
<text x="180.1" y="107.4">1</text>
<text x="191.5" y="107.4">2</text>
<text x="246.1" y="103.6">1</text>
<text x="246.1" y="106.1">2</text>
<text x="248.3" y="104.8">STAT</text>
<text x="248.3" y="107.4">VSS</text>
<text x="257.8" y="104.8">PROG</text>
<text x="265.3" y="103.6">5</text>
<text x="246.1" y="108.7">3</text>
<text x="248.3" y="109.9">VBAT</text>
<text x="259.6" y="109.9">VDD</text>
<text x="265.3" y="108.7">4</text>
<text x="140.6" y="130.2">1</text>
<text x="142.9" y="131.5">DAT2</text>
<text x="155.2" y="127.2" transform="rotate(-90 155.2 127.2)">9</text>
<text x="157.7" y="127.2" transform="rotate(-90 157.7 127.2)">10</text>
<text x="140.6" y="132.8">2</text>
<text x="140.6" y="135.3">3</text>
<text x="140.6" y="137.9">4</text>
<text x="142.9" y="134.1">CD/DAT3</text>
<text x="142.9" y="136.6">CMD</text>
<text x="156.2" y="135.9" transform="rotate(-90 156.2 135.9)">SHELL</text>
<text x="158.7" y="135.9" transform="rotate(-90 158.7 135.9)">SHELL</text>
<text x="140.6" y="140.4">5</text>
<text x="140.6" y="142.9">6</text>
<text x="142.9" y="139.1">VDD</text>
<text x="142.9" y="141.7">CLK</text>
<text x="246.1" y="141.7">2</text>
<text x="248.3" y="142.9">VIN</text>
<text x="250.6" y="140.4">VOUT</text>
<text x="257.7" y="139.1">3</text>
<text x="140.6" y="145.5">7</text>
<text x="140.6" y="148">8</text>
<text x="142.9" y="144.2">VSS</text>
<text x="142.9" y="146.8">DAT0</text>
<text x="142.9" y="149.3">DAT1</text>
<text x="251.8" y="145.5">GND</text>
<text x="257.7" y="144.2">1</text>
<text x="155.2" y="155.1" transform="rotate(-90 155.2 155.1)">11</text>
<text x="156.2" y="150.9" transform="rotate(-90 156.2 150.9)">SHELL</text>
<text x="157.7" y="155.1" transform="rotate(-90 157.7 155.1)">12</text>
<text x="158.7" y="150.9" transform="rotate(-90 158.7 150.9)">SHELL</text>
</g>
<g font-size="2.2" fill="#999">
<text x="256.3" y="119.9">JP1</text>
<text x="80.3" y="124.9">1</text>
<text x="83.6" y="122.4">P2</text>
<text x="255.1" y="123.7">1</text>
<text x="257" y="124.9">1</text>
<text x="262.7" y="124.9">2</text>
<text x="263.9" y="123.7">2</text>
<text x="83.6" y="131.3">P1</text>
<text x="83.6" y="128.7">Motor</text>
<text x="84.3" y="126.2">1</text>
<text x="256.3" y="130">Direct</text>
<text x="80.3" y="133.8">1</text>
<text x="83.6" y="137.6">Motor</text>
<text x="84.3" y="135.1">1</text>
<text x="188.3" y="144">1</text>
<text x="191.5" y="141.4">P4</text>
<text x="195.3" y="144">B-</text>
<text x="191.5" y="149.1">P3</text>
<text x="192.3" y="145.3">1</text>
<text x="188.3" y="151.6">1</text>
<text x="192.3" y="152.9">1</text>
<text x="195.3" y="151.6">B+</text>
</g>
<g font-size="2.2" fill="#a00000">
<text x="296.1" y="187.6">D</text>
<text x="126.8" y="210">3</text>
<text x="176.3" y="210">4</text>
<text x="225.8" y="210">5</text>
<text x="275.4" y="210">6</text>
</g>
<g font-size="1.7" fill="#00f">
<text x="123.3" y="18">CHRG5V</text>
<text x="123.3" y="40.9">CHRG5V</text>
<text x="124.4" y="46.1">CHRG5V</text>
<text x="115.3" y="53.9">10uF</text>
<text x="68.5" y="56.5">CHIP_PU</text>
<text x="130.8" y="76.8">CHIP_PU</text>
<text x="202.6" y="107.3">BUT/IO4</text>
<text x="285.6" y="109.6">CHRG5V</text>
<text x="271.7" y="122.3">CHRG5V</text>
</g>
<text font-size="1.7" fill="#000080" x="117.9" y="51.4">C5</text>
<g font-size="1.5" fill="#00f">
<text x="214.4" y="33.7">MIC_DATA1</text>
<text x="260.6" y="31.1">GAIN1</text>
<text x="261.8" y="33.7">A/R1</text>
<text x="214.4" y="76.8">MIC_DATA2</text>
<text x="260.6" y="74.3">GAIN2</text>
<text x="261.8" y="76.8">A/R2</text>
</g>
<g font-size="1.5" fill="#000080">
<text x="70.9" y="79.4">R5</text>
<text x="247.4" y="136.5">U4</text>
</g>
</svg>
